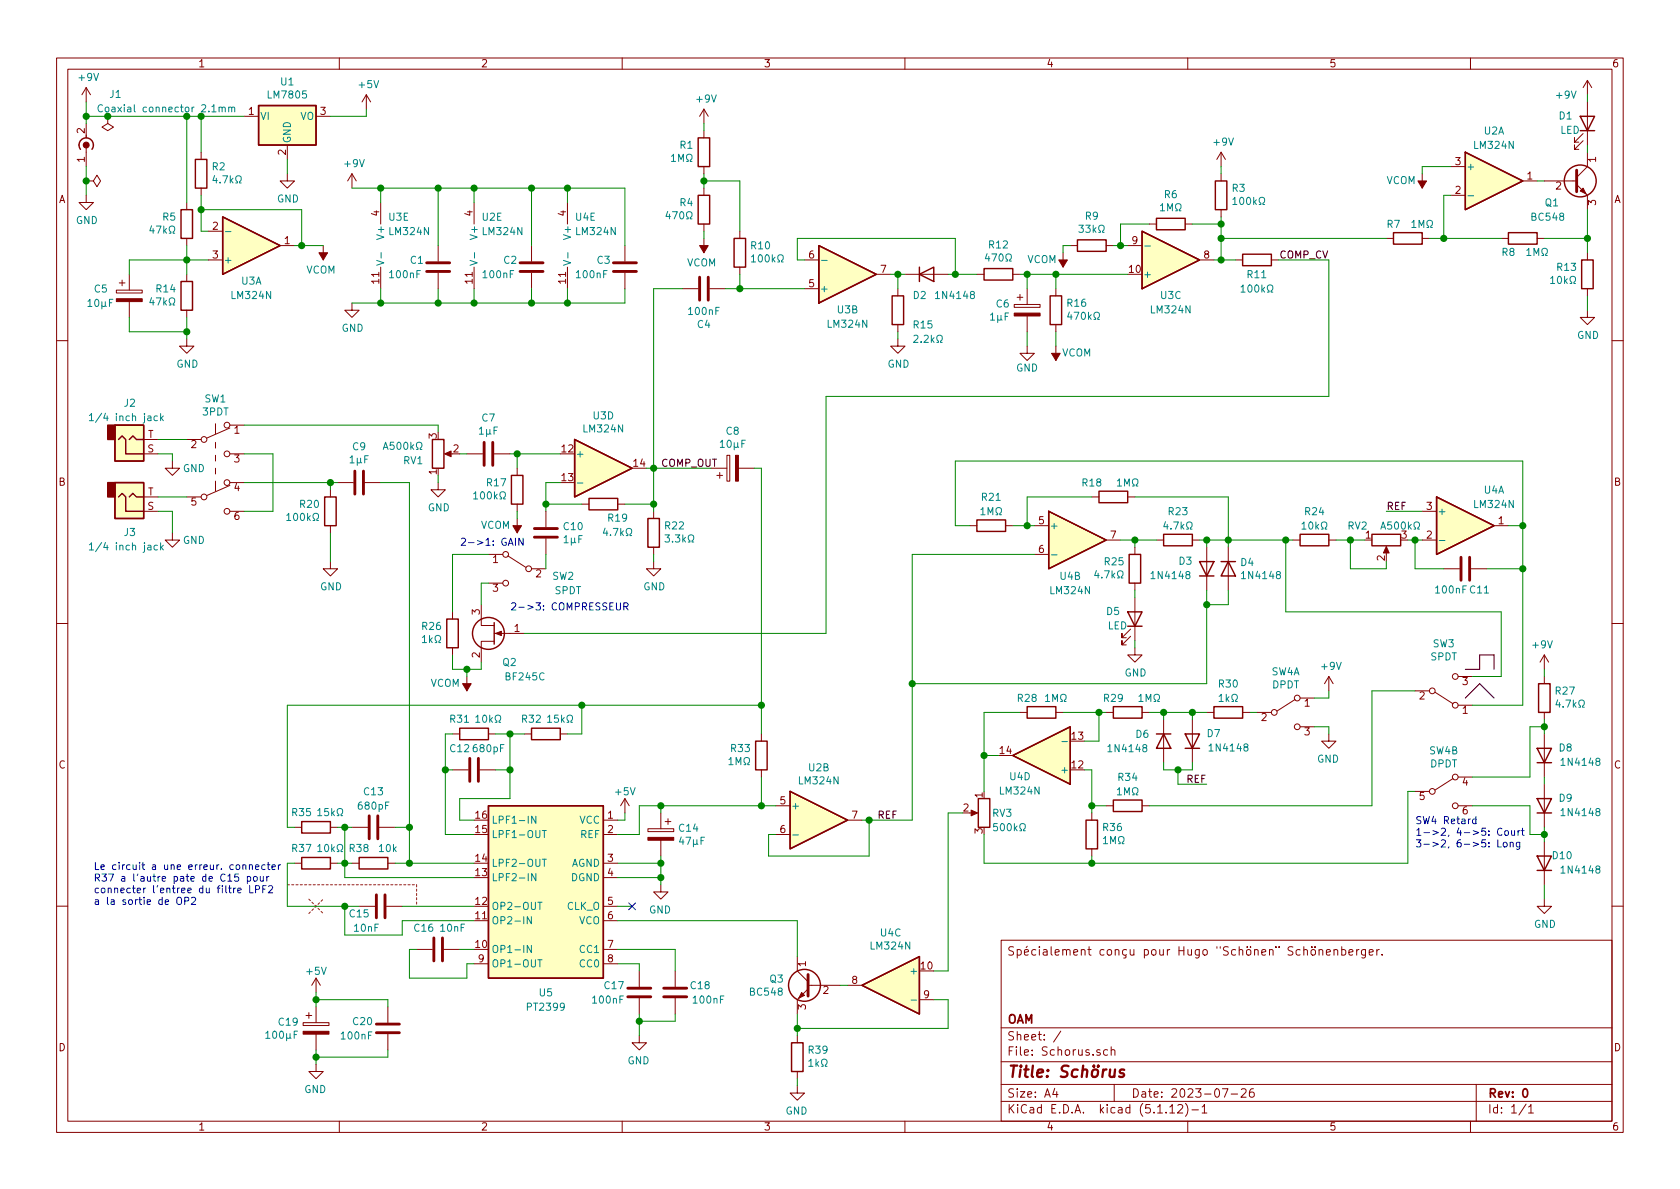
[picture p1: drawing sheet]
<svg xmlns="http://www.w3.org/2000/svg" width="297mm" height="210mm" viewBox="0 0 297 210" stroke-linecap="round" stroke-linejoin="round" font-family="sans-serif">
<g fill="none" stroke="#840000" stroke-width=".18">
<path d="M10 10.3h277v189.9h-277zM12 12.2h273v186.1h-273zM15.2 15.5l-.7 1.3M15.2 15.5v2.5M15.2 15.5l.8 1.3M60 10.3v1.9M64.8 16.8l-.8 1.2M64.8 16.8v2.5M64.8 16.8l.7 1.2M110 10.3v1.9M124.5 19.3v2.5M124.5 19.3l-.8 1.3"/>
<path d="M124.5 19.3l.7 1.3M160 10.3v1.9M210 10.3v1.9M260 10.3v1.9M280.7 14.2l-.8 1.3M280.7 14.2v2.6M280.7 18v7.6M280.7 14.2l.7 1.3M15.2 32h1.3l.6-1 .7 1-.7 1-.6-1M15.2 32h.1M15.2 34.5v1.3h1.3l-1.3 1.3-1.2-1.3h1.2M15.2 21.8v2.6"/>
<path d="M15.2 25.6v3.9M19 20.6v1.2l1.1 .7-1.1 .6-1-.6 1-.7M19 20.6h.1M33 35.8v1.3M35.6 26.9v1.3M35.6 33.3v1.2M43.2 20.6h2.5M50.8 30.7v1.3h1.3l-1.3 1.3-1.3-1.3h1.3M50.8 25.6v2.6M55.9 20.6h2.5M62.2 30.7l-.7 1.3M62.2 30.7v2.6"/>
<path d="M62.2 30.7l.8 1.3M67.3 35.8v3.8M83.8 35.8v3.8M100.3 35.8v3.8M124.5 23.1v1.3M124.5 29.5v1.2M124.5 33.3v1.2M124.5 39.6v1.3M203.2 39.6h1.3M209.5 39.6h1.3M215.9 26.9v2.6M215.9 30.7v1.3"/>
<path d="M215.9 37.1v1.2M215.9 26.9l-.8 1.3M215.9 26.9l.8 1.3M251.5 30.7v2.6M256.5 34.5h2.6M256.5 29.5h2.6M269.2 32h2.6M273 32h5.8M278.8 32.6l1.9 1.9v2.6M279.9 24.9l-1.5 1.5v-.8v.8h.7M279.9 23.6l-1.5 1.5v-.7v.7h.7M280.7 26.9v2.6l-1.9 1.9"/>
<path d="M20.6 51.3h4.5v.5h-4.5zM21.1 50h1M21.6 49.5v1M22.9 48.5v2.8M22.9 53.3v2.8M33 59.9v1.3h1.3l-1.3 1.3-1.3-1.3h1.3M33 42.2v1.2M33 48.5v1.3M33 54.9v1.2M36.8 46h2.6M36.8 40.9h2.6M49.5 43.4h2.6"/>
<path d="M57.1 43.4v2.6M62.2 53.6v1.3h1.3l-1.3 1.2-1.2-1.2h1.2M67.3 47.2v3.8M77.5 43.4v2.8M77.5 48.3v2.7M83.8 47.2v3.8M94 43.4v2.8M94 48.3v2.7M100.3 47.2v3.8M110.5 43.4v2.8M110.5 48.3v2.7M120.6 51h2.8"/>
<path d="M124.5 42.2v2.5M125.5 51h2.8M130.8 40.9v1.3M130.8 47.2v1.3M142.2 51h2.6M142.2 46h2.6M154.9 48.5h2.6M158.7 59.9v1.3h1.3l-1.3 1.3-1.2-1.3h1.2M158.7 51v1.3M158.7 57.4v1.3M160 48.5h7.6M172.7 48.5h1.3"/>
<path d="M179.1 48.5h1.2M179.3 53.8h4.6v.6h-4.6zM179.8 52.6h1M180.3 52.1v1M181.6 51v2.8M181.6 55.9v2.8M186.7 51v1.3M186.7 57.4v1.3M188 44.7v2.5M189.2 43.4h1.3M195.6 43.4h1.2M199.4 43.4h2.5"/>
<path d="M212.1 46h2.5M218.4 46h1.3M224.8 46h1.3M245.1 42.2h1.3M251.5 42.2h1.2M265.4 42.2h1.3M271.8 42.2h1.2M280.7 54.9v1.2h1.2l-1.2 1.3-1.3-1.3h1.3M280.7 44.7v1.3M280.7 51v1.3M10 60.2h2M25.4 77.7h2.5"/>
<path d="M33 77.7h2.6M38.1 74.9v1.8M38.1 78.2v1M40.6 75.7l-4 1.8M40.6 75.2h2.6M181.6 61.2v1.3h1.3l-1.3 1.2-1.3-1.2h1.3M186.7 61.2v2.5M285 60.2h2M25.4 90.4h2.5M25.4 87.9h2.5M25.4 80.3h2.5M30.5 81.5v1.3h1.2l-1.2 1.3-1.3-1.3h1.3"/>
<path d="M30.5 94.2v1.3h1.2l-1.2 1.3-1.3-1.3h1.3M33 87.9h2.6M38.1 80.5v1M38.1 82.8v1M38.1 85.1v1.8M40.6 90.4h2.6M40.6 80.3h2.6M40.6 85.8l-4 1.8M40.6 85.3h2.6M58.4 99.3v1.3h1.3l-1.3 1.2-1.3-1.2h1.3M58.4 86.6v1.3M58.4 93v1.2"/>
<path d="M59.7 85.3h2.8M64.5 85.3h2.8M77.5 85.3v1.3h1.2l-1.2 1.3-1.3-1.3h1.3M79 80.3h1M82.5 80.3h2.8M86.4 98h2.5M87.4 80.3h2.8M89.8 98.3l3.2 2M91.4 82.8v1.3M91.4 89.1v1.3M91.4 91.7v2.5M96.5 90.4v2.8"/>
<path d="M96.5 95.2v2.8M102.9 89.1h1.2M109.2 89.1h1.3M115.6 99.3v1.3h1.2l-1.2 1.2-1.3-1.2h1.3M115.6 90.4v1.3M115.6 96.8v1.2M125.7 82.8h2.8M126.7 84.1h1.1M127.3 83.6v1M128.5 80.5h.5v4.6h-.5zM130.6 82.8h2.7M171.4 93h1.3"/>
<path d="M177.8 93h1.3M182.9 93h2.5M182.9 98h2.5M193 87.9h1.3M195.6 95.5h2.5M199.4 87.9h1.3M200.7 96.8v1.2M204.5 95.5h1.2M210.8 95.5h1.3M213.4 96.8v7.6M217.2 96.8v7.6M228.6 95.5h1.3"/>
<path d="M234.9 95.5h1.3M245.1 97v1M251.5 95.5h2.5M251.5 90.4h2.5M264.2 93h2.5M10 110.3h2M80 108.2v1.3M80 114.5v1.3M82.5 119.6v2.6M85.1 106.9v3.7h2.3M86.4 103.1h2.5M87.4 113.4h-2.3v3.7"/>
<path d="M87.4 112h5.3M94 100.6h2.5M199.9 112.5l-1.5 1.5v-.7v.7h.7M199.9 111.2l-1.5 1.6v-.8v.8h.7M200.7 114.5v1.3h1.2l-1.2 1.3-1.3-1.3h1.3M200.7 103.1v1.3M200.7 105.7v7.6M234.9 119.6l-.7 1.3M234.9 119.6v2.6M234.9 119.6l.8 1.3M255.3 100.6h2.8M257.8 119.6h2.5"/>
<path d="M260.1 100.6h2.8M273 115.8v2.6M273 119.6v1.3M273 115.8l.8 1.3M273 115.8l-.7 1.3M285 110.3h2M80 136.1h2.8M80 129.8h1.3M84.8 136.1h2.8M86.4 129.8h1.2M92.7 129.8h1.3M99.1 129.8h1.2"/>
<path d="M134.6 129.8v1.3M134.6 136.1v1.3M180.3 126h1.3M186.7 126h1.3M195.6 126h1.2M201.9 126h1.3M205.7 127.2v7.7M210.8 127.2v7.7M213.4 126h1.2M219.7 126h1.3M222.2 126h2.6M229 123.7l-3.2 2"/>
<path d="M229.9 123.4h2.5M229.9 128.5h2.5M234.9 129.8v1.3h-1.2l1.2 1.2 1.3-1.2h-1.3M250.2 139.9h2.5M250.2 122.2h2.5M253.7 122.4l3.2 2.1M256.9 137.7l-3.2 2M257.8 137.4h2.5M257.8 124.7h2.5M273 126v1.2M273 129.8v7.6M273 138.7v7.6"/>
<path d="M52.1 152.6h1.2M52.1 146.3h1.2M58.4 152.6h1.3M58.4 146.3h1.3M62.2 152.6h1.3M62.2 146.3h2.8M67.1 146.3h2.7M68.6 152.6h1.2M106.7 152.6h2.5M106.7 145h2.5M106.7 147.6h2.5M106.7 155.2h2.5"/>
<path d="M110.5 141.2v2.6M110.5 141.2l-.8 1.3M110.5 141.2l.8 1.3M114.6 146.6h4.5v.5h-4.5zM116.8 156.5v1.2h-1.2l1.2 1.3 1.3-1.3h-1.3M116.8 143.8v2.8M116.8 148.6v2.8M117.6 145.3h1M118.1 144.8v1M137.2 147.6h2.5M137.2 142.5h2.5M149.9 145h2.5"/>
<path d="M171.4 143.8h1.1M193 143.8v1.2M193 150.1v1.3M195.6 142.5h1.2M201.9 142.5h1.3M257.8 142.5h2.5M273 159v1.3h1.3l-1.3 1.2-1.2-1.2h1.2M273 148.8v7.7M10 160.2h2M54.1 179.6h1M54.6 179.1v1M55.9 173v2.5"/>
<path d="M55.9 178v2.8M55.9 173l-.8 1.2M55.9 173l.7 1.2M63.5 160.3h2.8M68.3 160.3h2.8M68.6 178v2.8M73.7 167.9h2.8M78.5 167.9h2.8M83.8 170.4h2.6M106.7 160.3h2.5M106.7 162.8h2.5M106.7 167.9h2.5"/>
<path d="M106.7 170.4h2.5M113 171.7v2.8M113 176.5v2.8M119.4 171.7v2.8M119.4 176.5v2.8M141 169.2v2.5l1.9 1.9M142.9 174.9l-1.9 1.9v2.5M142.9 174.2h5.7M149.9 174.2h2.5M162.6 176.8h2.5M177 166.3h108v32h-108zM233.2 168h.1a.37 .37 0 0 1 .6 .1v.8"/>
<path d="M234.5 168.4l.7-.1v-.3l-.5-.1-.2 .2 .1 .7h.6M235.9 168a.37 .37 0 0 1 .6 .1v.8M235.9 167.9v1M237.2 168l.4-.1 .3 .3v.6l-.3 .1-.4-.1M237.2 167.4v1.5M238.5 168.4l.7-.1-.1-.3-.4-.1-.2 .2 .1 .7h.5M239.9 167.9v1M240.3 167.9l-.4 .1v.2M241.4 167.9v1.4l-.3 .1-.3-.1M241.4 168l-.4-.1-.3 .3 .1 .6 .2 .1 .4-.1M242.1 168.4l.7-.1-.1-.3-.4-.1-.2 .2v.7h.6M243.4 167.9v1"/>
<path d="M243.9 167.9l-.5 .3M244.4 168.8v.1M285 160.2h2M53.6 180.8h4.6v.6h-4.6zM55.9 188.2v1.3h-1.3l1.3 1.2 1.2-1.2h-1.2M55.9 182.9v2.8M60 198.3v1.9M68.6 182.9v2.8M110 198.3v1.9M113 183.1v1.3h-1.2l1.2 1.3 1.3-1.3h-1.3M141 192v1.3h-1.3l1.3 1.3 1.2-1.3h-1.2M141 183.1v1.3"/>
<path d="M141 189.5v1.2M160 198.3v1.9M177 194.8h108M177 191.8h108M177 187.8h108M177 181.8h108M186.5 192.5l-.4 1h1M186.8 193v1M187.6 182.3l-1.3 2M195.8 185.7l-.4-.1-.3 .3 .1 .6 .2 .1 .4-.1M196.5 185.7a.37 .37 0 0 1 .6 .1v.8M196.5 185.1v1.5"/>
<path d="M197 191.8v3M206.8 195.8l.5-.5v1.5M206.8 196.8h.9M208.3 195.5l.2-.2h.3l.2 .2 .1 .3-.9 1h.9M209.6 195.1a1.71 1.71 0 0 1 0 2.3M210 198.3v1.9M210.7 196.3h1.2M212.5 195.8l.5-.5v1.5M212.5 196.8h.9M216.1 192.5h1l-.6 1.5M217.7 193.5h1.1M219.5 192.7l.2-.2h.3l.3 .2v.3v.2l-.9 .8h.9"/>
<path d="M221.6 192.5a.59 .59 0 0 0-.7 .7l.1 .7 .2 .1 .5-.1 .1-.5-.2-.2-.4-.1-.3 .3M260 198.3v1.9M261 191.8v6.5M269.8 195.2l-1.2 2M270.3 195.8l.4-.5v1.5M270.3 196.8h.8"/>
<circle cx="36.1" cy="77.7" r=".51"/>
<circle cx="40.1" cy="75.2" r=".51"/>
<circle cx="36.1" cy="87.9" r=".51"/>
<circle cx="40.1" cy="90.4" r=".51"/>
<circle cx="40.1" cy="80.3" r=".51"/>
<circle cx="40.1" cy="85.3" r=".51"/>
<circle cx="89.4" cy="98" r=".51"/>
<circle cx="89.4" cy="103.1" r=".51"/>
<circle cx="93.5" cy="100.6" r=".51"/>
<circle cx="257.3" cy="119.6" r=".51"/>
<circle cx="225.3" cy="126" r=".51"/>
<circle cx="229.4" cy="123.4" r=".51"/>
<circle cx="229.4" cy="128.5" r=".51"/>
<circle cx="253.2" cy="122.2" r=".51"/>
<circle cx="253.2" cy="139.9" r=".51"/>
<circle cx="257.3" cy="124.7" r=".51"/>
<circle cx="257.3" cy="137.4" r=".51"/>
<circle cx="257.3" cy="142.5" r=".51"/>
</g>
<path d="M269.4 192.7l.2-.2a.8 .8 0 0 1 .5 .8 .8 .8 0 0 1-.5 .7l-.2-.1-.2-.4z" fill="none" stroke="#840000" stroke-width=".3"/>
<path d="M198.8 189.2h-.7l-.1 .3 .2 .3 .5 .1 .1 .3-.2 .1-.2 .1-.5-.1" fill="none" stroke="#840000" stroke-width=".41"/>
<g fill="none" stroke="#840000" stroke-width=".25">
<path d="M45.7 18.7h10.2v6.9h-10.2zM14.2 26.4a1.27 1.27 0 0 1 .2-1.7 1.27 1.27 0 0 1 1.7 0 1.27 1.27 0 0 1 .2 1.7M32 37.1h2v5.1h-2zM34.5 28.2h2.1v5.1h-2.1zM39.4 38.3l10.1 5.1-10.1 5.1zM123.4 24.4h2.1v5.1h-2.1zM123.4 34.5h2.1v5.1h-2.1zM204.5 38.6h5v2h-5zM214.9 32h2v5.1h-2zM259.1 26.9l10.1 5.1-10.1 5.1zM279.4 20.6h2.5l-1.2 2.5zM279.4 23.1h2.5"/>
<path d="M32 49.8h2v5.1h-2zM129.8 42.2h2v5h-2zM144.8 43.4l10.1 5.1-10.1 5.1zM157.7 52.3h2.1v5.1h-2.1zM162.6 48.5l2.5-1.3v2.6zM162.6 47.2v2.6M174 47.5h5.1v2h-5.1zM185.7 52.3h2v5.1h-2zM190.5 42.4h5.1v2h-5.1zM201.9 40.9l10.2 5.1-10.2 5zM219.7 45h5.1v2h-5.1zM246.4 41.1h5.1v2.1h-5.1z"/>
<path d="M266.7 41.1h5.1v2.1h-5.1zM279.7 46h2v5h-2zM20.3 75.2h5.1v6.3h-5.1zM21 77.7l.6-.6 .6 .6v2.6h3.2M22.9 77.7l.6-.6 .6 .6h1.3M76.5 77.7h2v5.1h-2zM101.6 77.7l10.2 5.1-10.2 5.1zM20.3 85.3h5.1v6.4h-5.1zM21 87.9l.6-.7 .6 .7v2.5h3.2M22.9 87.9l.6-.7 .6 .7h1.3M57.4 87.9h2v5.1h-2zM90.4 84.1h2.1v5h-2.1z"/>
<path d="M104.1 88.1h5.1v2.1h-5.1zM114.6 91.7h2v5.1h-2zM172.7 91.9h5.1v2.1h-5.1zM185.4 90.4l10.2 5.1-10.2 5.1zM194.3 86.9h5.1v2h-5.1zM199.6 98h2.1v5.1h-2.1zM205.7 94.5h5.1v2h-5.1zM212.1 99.3h2.5l-1.2 2.5zM215.9 99.3h2.5M217.2 99.3l1.2 2.5h-2.5zM229.9 94.5h5v2h-5zM242.6 94.5h5v2h-5z"/>
<path d="M254 87.9l10.2 5.1-10.2 5zM79 109.5h2v5h-2zM87.4 110.1v3.8M199.4 108.2h2.5l-1.2 2.5zM199.4 110.7h2.5M212.1 101.8h2.5M81.3 128.8h5.1v2h-5.1zM94 128.8h5.1v2h-5.1zM133.6 131.1h2v5h-2zM139.7 139.9l10.2 5.1-10.2 5.1zM179.1 133.6l10.1-5.1v10.2zM181.6 125h5.1v2h-5.1z"/>
<path d="M196.8 125h5.1v2h-5.1zM204.5 129.8h2.5M205.7 129.8l1.3 2.5h-2.5zM209.5 129.8h2.6l-1.3 2.5zM209.5 132.3h2.6M214.6 125h5.1v2h-5.1zM271.8 132.3h2.5l-1.3 2.6zM271.8 134.9h2.5M272 120.9h2.1v5.1h-2.1zM53.3 151.6h5.1v2.1h-5.1zM53.3 145.3h5.1v2h-5.1zM63.5 151.6h5.1v2.1h-5.1z"/>
<path d="M86.4 142.5h20.3v30.5h-20.3zM173 141.2h2v5.1h-2zM192 145h2.1v5.1h-2.1zM196.8 141.5h5.1v2h-5.1zM271.8 141.2h2.5l-1.3 2.6zM271.8 151.4h2.5l-1.3 2.5zM271.8 143.8h2.5M271.8 153.9h2.5M152.4 174.2l10.2-5v10.1zM140 184.4h2v5.1h-2z"/>
<circle cx="279.4" cy="32" r="2.82"/>
<circle cx="86.4" cy="112" r="2.82"/>
<circle cx="142.2" cy="174.2" r="2.82"/>
</g>
<g fill="none" stroke="#008484" stroke-width=".18">
<path d="M18.1 18.6a.6 .6 0 0 0-.8 .5 .6 .6 0 0 0 .6 .7l.2-.1M39.3 19.1l.2-.2 .3 .1v.8M40.4 19.1l.2-.2 .3 .1 .1 .8M40.4 18.9v.9M41 19.1l.1-.2 .4 .1v.8M26.8 39.9l-.3 .9h.8M37.9 31l-.3 .9h.8M41.7 32.4h.3v-.3a.55 .55 0 0 1-.3-.8 .55 .55 0 0 1 .9 0v.1a.53 .53 0 0 1-.3 .7v.3h.3M118.1 37.4l-.3 .9h.7M118.7 27.6l.4-.3v1.2M118.7 28.5h.8M120 28.5v-1.2l.4 .9 .4-.9v1.2"/>
<path d="M121.4 28.5h.3v-.2a.54 .54 0 0 1-.3-.7 .54 .54 0 0 1 .8-.2 .59 .59 0 0 1-.2 .9v.2h.4M121.4 38.7h.3v-.2a.54 .54 0 0 1-.3-.8 .54 .54 0 0 1 .8-.2 .59 .59 0 0 1-.2 1v.2h.4M190.8 39.8h.7l-.4 .5 .4 .1v.6l-.2 .1-.5-.1M205.2 36.4l.3-.4v1.3M205.2 37.3h.7M206.5 37.3v-1.3l.4 .9 .4-.9v1.3M207.8 37.3h.4v-.2a.54 .54 0 0 1-.3-.8 .54 .54 0 0 1 .7-.2 .59 .59 0 0 1-.1 1v.2h.3M218 35.2l.3-.3v1.3M218 36.2h.7M222.6 36.2h.3v-.3a.55 .55 0 0 1-.2-.8 .55 .55 0 0 1 .8 0l.1 .1a.53 .53 0 0 1-.3 .7v.3h.3M249.6 39.3l.4-.3v1.2M259.6 34.6h1"/>
<path d="M26.8 52.6l-.3 .9h.8M29.9 53.9h.3v-.2a.55 .55 0 0 1-.2-.8 .55 .55 0 0 1 .8 0l.1 .1a.55 .55 0 0 1-.3 .7v.2h.3M29.9 41.2h.3v-.2a.55 .55 0 0 1-.2-.8 .55 .55 0 0 1 .8 0l.1 .1a.55 .55 0 0 1-.3 .7v.2h.3M39.9 41h.9M66.6 46l1.3 .5-1.3 .4M67.4 44.7v.9M83.1 46l1.3 .5-1.3 .4M83.9 44.7v.9M99.6 46l1.3 .5-1.3 .4M100.4 44.7v.9M132.9 45.4l.3-.3v1.2M132.9 46.3h.7"/>
<path d="M137.5 46.3h.3v-.2a.55 .55 0 0 1-.2-.8 .55 .55 0 0 1 .8-.1l.1 .2a.53 .53 0 0 1-.3 .7v.2h.3M145.3 46h1M161.6 59.4l.5-.1 .2 .3v.2l-.8 .7h.8M174.5 44.9l-.3 .8h.8M177.9 46.2h.3v-.3a.54 .54 0 0 1-.3-.7 .54 .54 0 0 1 .7-.2 .59 .59 0 0 1-.1 .9v.3h.3M189.1 55.2l-.3 .9h.8M193.4 56.5h.3v-.2a.55 .55 0 0 1-.2-.9 .55 .55 0 0 1 .8 0l.1 .2a.53 .53 0 0 1-.3 .7v.2h.3M194.3 41.1h.3v-.2a.55 .55 0 0 1-.3-.9 .55 .55 0 0 1 .9 0v.2a.55 .55 0 0 1-.3 .7v.2h.3M202.4 43.5h1M219.4 50.7l.4-.3v1.3M219.4 51.7h.7M224.1 51.7h.3v-.3a.55 .55 0 0 1-.3-.8 .55 .55 0 0 1 .9 0v.1a.53 .53 0 0 1-.3 .7v.3h.3"/>
<path d="M249.6 40.2h.8M250.9 40.2v-1.2l.4 .9 .4-.9v1.2M252.3 40.2h.3v-.2a.54 .54 0 0 1-.3-.7 .54 .54 0 0 1 .8-.3 .59 .59 0 0 1-.1 1v.2h.3M270 44.3l.3-.4v1.3M270 45.2h.7M271.2 45.2v-1.3l.5 .9 .4-.9v1.3M272.6 45.2h.3v-.2a.54 .54 0 0 1-.3-.8 .54 .54 0 0 1 .8-.2 .59 .59 0 0 1-.1 1v.2h.3M274.2 49.2l.3-.3v1.2M274.2 50.1h.7M277.6 50.1h.3v-.2a.55 .55 0 0 1-.3-.8 .55 .55 0 0 1 .9-.1l.1 .2a.55 .55 0 0 1-.3 .7v.2h.3M15.8 73.5l.4-.4v1.3M15.8 74.4h.7"/>
<path d="M27.8 73.6h-.3l-.3 .2 .2 .5h.4M28.4 73.1v1.3M28.5 73.9l.4 .5M28.9 73.6l-.5 .4M67.8 79.5l.4-1.3 .4 1.3M67.9 79.1h.6M73.6 79.5h.3v-.3a.55 .55 0 0 1-.2-.7 .55 .55 0 0 1 .7-.2 .59 .59 0 0 1-.1 .9v.3h.3M165.6 60.5h.3v-.2a.55 .55 0 0 1-.2-.8 .55 .55 0 0 1 .8 0l.1 .1a.53 .53 0 0 1-.3 .7v.2h.3M15.8 96.3l.4-.3v1.3M15.8 97.3h.7M27.8 96.5l-.3-.1-.3 .2 .2 .6h.4M28.4 96v1.3"/>
<path d="M28.5 96.8l.4 .5M28.9 96.4l-.5 .5M50.7 91.1l.4-.3v1.2M50.7 92h.7M55.3 92h.4v-.2a.55 .55 0 0 1-.3-.8 .55 .55 0 0 1 .9 0v.1a.53 .53 0 0 1-.3 .7v.2h.3M83.7 87.3l.4-.3v1.2M83.7 88.2h.8M88.4 88.2h.3v-.2a.55 .55 0 0 1-.3-.8 .55 .55 0 0 1 .9-.1l.1 .2a.53 .53 0 0 1-.3 .7v.2h.3M102.1 85.4h1M107 93.4l-.3 .9h.8M110.7 94.7h.3v-.2a.55 .55 0 0 1-.2-.8 .55 .55 0 0 1 .8-.1l.1 .2a.53 .53 0 0 1-.3 .7v.2h.3M117.6 94.6h.8l-.4 .5 .3 .1v.6l-.5 .1-.2-.2"/>
<path d="M121.7 95.9h.3v-.3a.55 .55 0 0 1-.3-.8 .55 .55 0 0 1 .9 0l.1 .1a.53 .53 0 0 1-.3 .7v.3h.3M173.4 90.1l.4-.3v1.2M173.4 91h.8M174.7 91v-1.2l.4 .9 .4-.9v1.2M176.1 91h.3v-.2a.54 .54 0 0 1-.3-.7 .54 .54 0 0 1 .8-.3 .59 .59 0 0 1-.1 1v.2h.3M185.9 98.1h1M197.6 85l.3-.3v1.2M197.6 85.9h.7M198.8 85.9v-1.2l.5 .9 .4-.9v1.2M200.2 85.9h.3v-.2a.54 .54 0 0 1-.2-.7 .54 .54 0 0 1 .7-.2 .59 .59 0 0 1-.1 .9v.2h.3M206.1 92.2l-.3 .9h.8M209.8 93.6h.3v-.3a.55 .55 0 0 1-.2-.8 .55 .55 0 0 1 .8 0l.1 .2a.53 .53 0 0 1-.3 .6v.3h.3"/>
<path d="M230.2 92.7l.4-.4v1.3M230.2 93.6h.7M233.6 93.6h.3v-.3a.55 .55 0 0 1-.2-.8 .55 .55 0 0 1 .8 0l.1 .2a.55 .55 0 0 1-.3 .6v.3h.3M244.1 93.6l.5-1.3 .4 1.3M244.2 93.2h.7M250 93.6h.3v-.3a.55 .55 0 0 1-.3-.7 .55 .55 0 0 1 .8-.2 .59 .59 0 0 1-.1 .9v.3h.3M254.5 95.6h1M74.7 112.7l.4-.3v1.2M74.7 113.6h.7M76.9 113.6h.3v-.2a.54 .54 0 0 1-.2-.7 .54 .54 0 0 1 .7-.3 .57 .57 0 0 1-.1 1v.2h.3M193.9 100.9l-.4 .9h.8M197.6 102.2h.3v-.2a.55 .55 0 0 1-.3-.9 .55 .55 0 0 1 .9 0l.1 .2a.53 .53 0 0 1-.4 .7v.2h.4"/>
<path d="M84.1 126.8l.4-.3v1.2M84.1 127.7h.7M87.6 127.7h.3v-.2a.55 .55 0 0 1-.3-.8 .55 .55 0 0 1 .9-.1v.2a.55 .55 0 0 1-.3 .7v.2h.3M96.8 126.8l.4-.3v1.2M96.8 127.7h.7M100.3 127.7h.3v-.2a.55 .55 0 0 1-.3-.8 .55 .55 0 0 1 .9-.1v.2a.55 .55 0 0 1-.3 .7v.2h.3M128.9 134.3l.3-.3v1.2M128.9 135.2h.7M130.1 135.2v-1.2l.5 .9 .4-.9v1.2M131.5 135.2h.4v-.2a.54 .54 0 0 1-.3-.7 .54 .54 0 0 1 .7-.3 .59 .59 0 0 1-.1 1v.2h.3M184.9 123.1l.3-.3v1.2M184.9 124h.7"/>
<path d="M186.1 124v-1.2l.5 .9 .4-.9v1.2M187.5 124h.3v-.2a.54 .54 0 0 1-.2-.7 .54 .54 0 0 1 .7-.2 .59 .59 0 0 1-.1 .9v.2h.3M187.8 131.1h.9M197.6 139.6l.3-.3v1.3M201.4 123.1l.3-.3v1.2M201.4 124h.7M202.6 124v-1.2l.5 .9 .4-.9v1.2M204 124h.3v-.2a.54 .54 0 0 1-.2-.7 .54 .54 0 0 1 .7-.2 .59 .59 0 0 1-.1 .9v.2h.3M215.5 123.1l.4-.3v1.2M215.5 124h.8M217.8 124h.3v-.2a.54 .54 0 0 1-.3-.7 .54 .54 0 0 1 .8-.2 .57 .57 0 0 1-.1 .9v.2h.3M275.4 123.7l-.3 .9h.8"/>
<path d="M279.1 125.1h.4v-.3a.55 .55 0 0 1-.3-.8 .55 .55 0 0 1 .9 0v.1a.53 .53 0 0 1-.3 .7v.3h.3M56.2 149.7l.3-.4v1.3M56.2 143.3l.3-.3v1.2M56.2 150.6h.7M56.2 144.2h.7M59.6 150.6h.3v-.2a.55 .55 0 0 1-.2-.9 .55 .55 0 0 1 .8 0l.1 .2a.55 .55 0 0 1-.3 .7v.2h.3M59.6 144.2h.3v-.2a.55 .55 0 0 1-.2-.8 .55 .55 0 0 1 .8-.1l.1 .2a.55 .55 0 0 1-.3 .7v.2h.3M94.7 154.5v1.2l-.7-1.2v1.2M94.7 144.3v1.3l-.7-1.3v1.3M95.1 159.6h.7M95.5 159.6v1.2M95.9 151.9h.7"/>
<path d="M95.9 146.9h.7M96.2 146.9v1.2M96.2 151.9v1.3M140.2 147.6h1M176.3 145.6h-.6v.6l.1-.1 .5 .1v.6l-.2 .1-.4-.1M180.3 146.9h.3v-.2a.55 .55 0 0 1-.2-.8 .55 .55 0 0 1 .8-.1l.1 .2a.53 .53 0 0 1-.3 .7v.2h.3M195.1 148.3l.4-.4v1.3M195.1 149.2h.7M196.4 149.2v-1.3l.4 .9 .4-.9v1.3M197.6 140.6h.7M197.8 149.2h.3v-.2a.54 .54 0 0 1-.3-.8 .54 .54 0 0 1 .8-.2 .59 .59 0 0 1-.2 1v.2h.3M198.8 140.6v-1.3l.5 .9 .4-.9v1.3"/>
<path d="M200.2 140.6h.3v-.3a.54 .54 0 0 1-.2-.7 .54 .54 0 0 1 .7-.2 .59 .59 0 0 1-.1 .9v.3h.3M94 167.2v1.2l-.8-1.2v1.2M94 162.1v1.3l-.8-1.3v1.3M95.1 169.7h.7M95.5 169.7v1.3M161.1 176.9h1M143 187.6l.4-.3v1.3M143 188.6h.7M145.3 188.6h.2v-.3a.54 .54 0 0 1-.2-.7 .54 .54 0 0 1 .7-.2 .57 .57 0 0 1-.1 .9v.3h.3"/>
</g>
<g fill="none" stroke="#840000" stroke-width=".51">
<path d="M278.8 30.1v3.8M75.4 48h4.1M75.4 46.5h4.1M91.9 48h4.1M91.9 46.5h4.1M108.5 48h4M108.5 46.5h4M123.7 49v4.1M125.2 49v4.1M85.6 78.2v4.1M87.1 78.2v4.1M62.7 83.3v4.1"/>
<path d="M64.3 83.3v4.1M94.5 95h4.1M94.5 93.5h4.1M258.3 98.5v4.1M259.8 98.5v4.1M83.1 134.1v4.1M84.6 134.1v4.1M65.3 144.3v4M66.5 158.2v4.1M66.8 144.3v4M68.1 158.2v4.1M76.7 165.9v4"/>
<path d="M78.2 165.9v4M111 176.3h4.1M111 174.7h4.1M117.3 176.3h4.1M117.3 174.7h4.1M142.9 172.3v3.8M66.5 182.6h4.1M66.5 181.1h4.1"/>
</g>
<g fill="#840000" stroke="#840000" stroke-width=".18">
<path d="M53.6 182.4h4.6v.5h-4.6z"/>
<path d="M81.8 120.9h1.5l-.8 1.3z"/>
<path d="M279.4 33.8l.5-.5 .5 1z"/>
<path d="M250.7 32h1.5l-.7 1.3z"/>
<path d="M114.6 148.1h4.5v.5h-4.5z"/>
<path d="M171.7 143.3l1.1 .5-1.1 .5z"/>
<path d="M185.9 62.5h1.6l-.8 1.2z"/>
<path d="M179.3 55.4h4.6v.5h-4.6z"/>
<path d="M123.7 43.4h1.5l-.7 1.3z"/>
<path d="M187.2 46h1.5l-.7 1.2z"/>
<path d="M141.7 175.5l.5 .5-1 .5z"/>
<path d="M245.1 96.6l.5 1.2h-1z"/>
<path d="M78.6 80.3l1.2-.5v1z"/>
<path d="M87.6 112l1-.4v.8z"/>
<path d="M130 80.5h.6v4.6h-.6z"/>
<path d="M90.7 93h1.5l-.8 1.2z"/>
<path d="M56.4 44.7h1.5l-.8 1.3z"/>
<path d="M20.6 52.8h4.5v.5h-4.5z"/>
</g>
<g fill="#ffffc2" stroke="#ffffc2" stroke-width=".18">
<path d="M86.4 142.5h20.3v30.5h-20.3z"/>
<path d="M259.1 26.9l10.1 5.1-10.1 5.1z"/>
<path d="M254 87.9l10.2 5.1-10.2 5z"/>
<path d="M185.4 90.4l10.2 5.1-10.2 5.1z"/>
<path d="M179.1 133.6l10.1-5.1v10.2z"/>
<path d="M152.4 174.2l10.2-5v10.1z"/>
<path d="M39.4 38.3l10.1 5.1-10.1 5.1z"/>
<path d="M20.3 75.2h5.1v6.3h-5.1z"/>
<path d="M20.3 85.3h5.1v6.4h-5.1z"/>
<path d="M139.7 139.9l10.2 5.1-10.2 5.1z"/>
<path d="M144.8 43.4l10.1 5.1-10.1 5.1z"/>
<path d="M101.6 77.7l10.2 5.1-10.2 5.1z"/>
<path d="M201.9 40.9l10.2 5.1-10.2 5z"/>
<path d="M45.7 18.7h10.2v6.9h-10.2z"/>
</g>
<g fill="#840000" stroke="#840000" stroke-width=".25">
<path d="M19 75.2h1.3v2.5h-1.3z"/>
<path d="M19 85.3h1.3v2.6h-1.3z"/>
</g>
<circle cx="15.2" cy="25.6" r=".51" fill="#840000" stroke="#840000" stroke-width=".2"/>
<path d="M259.1 118.4h2.5v-2.6h2.6v2.6M259.1 123.4l2.5-2.5 2.6 2.5" fill="none" stroke="#000" stroke-width=".18"/>
<path d="M50.8 156.5h22.9M54.6 159l2.5 2.5M73.7 156.5v3.8M54.6 161.5l2.5-2.5" fill="none" stroke="#f00" stroke-width=".18" stroke-dasharray=".4 .4"/>
<g fill="none" stroke="#008400" stroke-width=".18">
<path d="M15.2 18v3.8M64.8 19.3v1.3h-6.4M280.7 16.8v1.2M15.2 20.6h28M15.2 29.5v5M33 20.6v15.2M35.6 20.6v6.3M35.6 34.5v6.4h1.2M35.6 37.1h17.7v6.3M50.8 28.2v2.5M62.2 33.3h48.3v10.1M67.3 33.3v2.5"/>
<path d="M77.5 33.3v10.1M83.8 33.3v2.5M94 33.3v10.1M100.3 33.3v2.5M124.5 21.8v1.3M124.5 30.7v2.6M124.5 32h6.3v8.9M203.2 39.6h-5.1v3.8M210.8 39.6h5.1M215.9 29.5v1.2M215.9 38.3v7.7M256.5 34.5h-1.2v7.7"/>
<path d="M256.5 29.5h-5v1.2M271.8 32h1.2M280.7 25.6v1.3M280.7 37.1v7.6M22.9 56.1v2.6h10.1M33 43.4v5.1M33 56.1v3.8M36.8 46h-13.9v2.5M52.1 43.4h5M67.3 51v2.6M77.5 51v2.6M83.8 51v2.6"/>
<path d="M94 51v2.6M100.3 51v2.6M110.5 51v2.6h-48.3M120.6 51h-5v39.4M124.5 40.9v1.3M128.3 51h13.9M130.8 48.5v2.5M142.2 46h-1.2v-3.8h27.9v6.3M157.5 48.5h2.5M158.7 48.5v2.5M158.7 58.7v1.2M167.6 48.5h5.1"/>
<path d="M180.3 48.5h19.1M181.6 48.5v2.5M181.6 58.7v2.5M186.7 48.5v2.5M186.7 58.7v2.5M189.2 43.4h-1.2v1.3M196.8 43.4h2.6M214.6 46h3.8M215.9 42.2h29.2M226.1 46h8.8v24.1h-88.9v41.9h-53.3M252.7 42.2h12.7M273 42.2h7.7"/>
<path d="M280.7 52.3v2.6M27.9 77.7h5.1M43.2 75.2h34.3v1.2M27.9 87.9h5.1M27.9 80.3h2.6v1.2M27.9 90.4h2.6v3.8M43.2 80.3h5.1v10.1h-5.1M43.2 85.3h16.5M58.4 85.3v1.3M58.4 94.2v5.1M67.3 85.3h5.1v67.3M77.5 84.1v1.2"/>
<path d="M81.3 80.3h1.2M86.4 98h-6.4v10.2M90.2 80.3h8.9M91.4 80.3v2.5M91.4 90.4v1.3M96.5 98v2.6M96.5 89.1h6.4M99.1 85.3h-2.6v5.1M110.5 89.1h5.1M114.3 82.8h11.4M115.6 98v1.3M133.3 82.8h1.3v47"/>
<path d="M171.4 93h-2.5v-11.5h100.3v43.2h-8.9M179.1 93h3.8M182.9 98h-21.6v47h-8.9M193 87.9h-11.4v5.1M198.1 95.5h6.4M200.7 95.5v1.3M200.7 87.9h16.5v8.9M212.1 95.5h16.5M213.4 95.5v1.3M227.3 95.5v12.7h38.1v11.4h-5.1M236.2 95.5h5.1M238.8 95.5v5.1h6.3v-1.3"/>
<path d="M245.1 90.4h6.4M248.9 95.5h2.6M250.2 95.5v5.1h5.1M266.7 93h2.5M80 115.8v2.6h5.1v-1.3M82.5 118.4v1.2M86.4 103.1h-1.3v3.8M200.7 104.4v1.3M200.7 113.3v1.2M213.4 104.4v16.5h-52.1M217.2 104.4v2.5h-3.8M262.9 100.6h6.3"/>
<path d="M273 118.4v1.2M78.7 136.1h1.3M80 129.8h-1.3v17.8h5.1M87.6 129.8h5.1M87.6 136.1h2.6M90.2 129.8v11.4h-8.9v3.8h2.5M102.9 124.7v5.1h-2.6M134.6 137.4v5.1M134.6 124.7h-83.8v21.6h1.3M174 133.6h2.5M180.3 126h-6.3v13.9M188 126h7.6"/>
<path d="M191.8 136.1h1.2v7.7M194.3 126v5.1h-2.5M203.2 126h10.2M205.7 126v1.2M205.7 134.9v1.2h5.1v-1.2M208.3 136.1v2.6h5.1M210.8 126v1.2M221 126h1.2M232.4 128.5h2.5v1.3M234.9 122.2v1.2h-2.5M250.2 122.2h-7.6v20.3h-39.4M250.2 139.9h-1.3v12.7h-74.9v-5"/>
<path d="M273 127.2v2.6M273 137.4v1.3M273 128.5h-2.5v8.9h-10.2M52.1 152.6h-1.3v7.7h12.7M59.7 146.3h2.5M59.7 152.6h2.5M61 146.3v8.9h22.8M69.8 146.3h2.6M69.8 152.6h14M109.2 155.2h7.6M109.2 152.6h7.6M110.5 143.8v1.2h-1.3"/>
<path d="M116.8 142.5v1.3M116.8 151.4v5.1M137.2 142.5h-24.2v5.1h-3.8M153.7 145v6.4h-17.8v-3.8h1.3M170.2 143.8h-2.6v27.9h-2.5M193 142.5h2.6M193 151.4v1.2M260.3 142.5h10.2v5.1h2.5M273 146.3v2.5M273 156.5v2.5M55.9 175.5v2.5M55.9 176.8h12.7v1.2"/>
<path d="M61 160.3v5h10.1v-2.5h12.7M71.1 160.3h12.7M73.7 167.9h-1.3v5.1h10.1v-2.6h1.3M81.3 167.9h2.5M109.2 162.8h31.8v6.4M109.2 160.3h2.6M109.2 170.4h3.8v1.3M109.2 167.9h10.2v3.8M113 179.3v3.8M119.4 179.3v1.3h-6.4M141 179.3v3.8M148.6 174.2h1.3"/>
<path d="M165.1 176.8h2.5v5.1h-26.6M55.9 185.7v2.5M68.6 185.7v1.2h-12.7M141 190.7v1.3"/>
</g>
<g fill="none" stroke="#0000c2" stroke-width=".18">
<path d="M89.9 96.4l.4-1.2 .4 1.2M91.1 95.2v1.2M92.5 95.2v1.2l-.8-1.2v1.2M109 106.6v1l.2 .3h.3l.2-.3v-1M110.3 107.3l.6-.1 .1-.2v-.3l-.2-.1h-.5v1.3M110.6 107.3l.4 .6M31.3 158.8a.45 .45 0 0 1 .8 0 .92 .92 0 0 1-.3 1.1h-.4a1.07 1.07 0 0 1-.1-1.1zM32.7 159.3h.6v-.5l-.2-.1h-.4v1.2M33.9 158.8l.5-.1 .2 .3-.1 .2-.7 .7h.8M42 157.4l.6-.1v-.2l-.4-.1-.2 .2 .1 .6h.5M42.2 154.6h-.6l-.1 .6 .2-.2 .5 .2v.5l-.2 .1-.5-.1M43 153.1l.1-.2 .3 .1 .1 .8"/>
<path d="M43.7 155h.4l.2 .2-.1 .6h-.5M43.7 155v1.3M44.1 153.1l.2-.2 .3 .1v.8M44.1 152.9v.9M44.1 156.6v1.3h.7M44.9 155h.3l.3 .2-.1 .6h-.3l-.3-.2zM45.2 153.3l.6-.1-.1-.2-.3-.1-.2 .2v.6h.5M45.2 157.3l.6-.1v-.5l-.1-.1h-.5v1.3M46 155l.1 .8h.3l.2-.1M46.5 157.2h.4M46.6 155v.8M46.9 153l-.4-.1-.2 .3 .1 .5h.5"/>
<path d="M47 156.6h-.5v1.3M47.2 155v.8M47.2 152.9h.5M47.4 152.5v1.1l.3 .2M47.5 156.7l.5-.1 .2 .4-.8 .9h.8M47.5 155l-.3 .2M48.1 153.3l.6-.1-.1-.2-.3-.1-.2 .2v.6h.5M49.2 152.9v.9M49.6 152.9l-.4 .3M261 144.9l-.4-.1-.3 .3 .2 .5h.5M261 144.4v1.3M264.8 148.5v1.3h.6"/>
<path d="M265.6 146.6a.6 .6 0 0 0-.9 .4 .6 .6 0 0 0 .6 .7l.3-.1M265.9 149l.3-.1 .3 .3-.2 .5-.3 .1-.2-.3zM266.1 147l.2-.1 .3 .1 .1 .5-.1 .2h-.3l-.2-.1zM267 149.1l.2-.2 .3 .1v.8M267 148.9v.9M267.3 146.9v.8h.3l.2-.1M267.8 146.9v.8M268.4 146.9v.8M268.7 148.9v1.1l-.2 .2-.4-.1M268.7 149l-.4-.1-.2 .3 .1 .5h.5M268.8 146.9l-.4 .2M269 146.9h.5"/>
<path d="M269.2 146.5v1l.3 .2"/>
</g>
<g fill="#008400" stroke="#008400" stroke-width=".25">
<circle cx="35.6" cy="20.6" r=".51"/>
<circle cx="194.3" cy="126" r=".51"/>
<circle cx="91.4" cy="80.3" r=".51"/>
<circle cx="269.2" cy="100.6" r=".51"/>
<circle cx="124.5" cy="32" r=".51"/>
<circle cx="35.6" cy="37.1" r=".51"/>
<circle cx="153.7" cy="145" r=".51"/>
<circle cx="96.5" cy="89.1" r=".51"/>
<circle cx="58.4" cy="85.3" r=".51"/>
<circle cx="134.6" cy="124.7" r=".51"/>
<circle cx="208.3" cy="136.1" r=".51"/>
<circle cx="53.3" cy="43.4" r=".51"/>
<circle cx="102.9" cy="124.7" r=".51"/>
<circle cx="72.4" cy="152.6" r=".51"/>
<circle cx="134.6" cy="142.5" r=".51"/>
<circle cx="250.2" cy="95.5" r=".51"/>
<circle cx="269.2" cy="93" r=".51"/>
<circle cx="181.6" cy="93" r=".51"/>
<circle cx="90.2" cy="129.8" r=".51"/>
<circle cx="193" cy="152.6" r=".51"/>
<circle cx="205.7" cy="126" r=".51"/>
<circle cx="200.7" cy="95.5" r=".51"/>
<circle cx="273" cy="147.6" r=".51"/>
<circle cx="82.6" cy="118.4" r=".51"/>
<circle cx="15.2" cy="20.6" r=".51"/>
<circle cx="273" cy="128.5" r=".51"/>
<circle cx="227.3" cy="95.5" r=".51"/>
<circle cx="115.6" cy="82.8" r=".51"/>
<circle cx="90.2" cy="136.1" r=".51"/>
<circle cx="174" cy="133.6" r=".51"/>
<circle cx="33" cy="20.6" r=".51"/>
<circle cx="115.6" cy="89.1" r=".51"/>
<circle cx="210.8" cy="126" r=".51"/>
<circle cx="193" cy="142.5" r=".51"/>
<circle cx="213.4" cy="106.9" r=".51"/>
<circle cx="83.8" cy="33.3" r=".51"/>
<circle cx="238.8" cy="95.5" r=".51"/>
<circle cx="61" cy="160.3" r=".51"/>
<circle cx="161.3" cy="120.9" r=".51"/>
<circle cx="77.5" cy="53.6" r=".51"/>
<circle cx="77.5" cy="33.3" r=".51"/>
<circle cx="116.8" cy="155.2" r=".51"/>
<circle cx="94" cy="53.6" r=".51"/>
<circle cx="94" cy="33.3" r=".51"/>
<circle cx="280.7" cy="42.2" r=".51"/>
<circle cx="113" cy="180.6" r=".51"/>
<circle cx="61" cy="146.3" r=".51"/>
<circle cx="83.8" cy="53.6" r=".51"/>
<circle cx="100.3" cy="33.3" r=".51"/>
<circle cx="100.3" cy="53.6" r=".51"/>
<circle cx="78.7" cy="136.1" r=".51"/>
<circle cx="55.9" cy="186.9" r=".51"/>
<circle cx="55.9" cy="176.8" r=".51"/>
<circle cx="61" cy="152.6" r=".51"/>
<circle cx="67.3" cy="53.6" r=".51"/>
<circle cx="72.4" cy="146.3" r=".51"/>
<circle cx="186.7" cy="48.5" r=".51"/>
<circle cx="67.3" cy="33.3" r=".51"/>
<circle cx="158.8" cy="48.5" r=".51"/>
<circle cx="19" cy="20.6" r=".51"/>
<circle cx="130.8" cy="51" r=".51"/>
<circle cx="168.9" cy="48.5" r=".51"/>
<circle cx="15.2" cy="32" r=".51"/>
<circle cx="217.2" cy="95.5" r=".51"/>
<circle cx="213.4" cy="95.5" r=".51"/>
<circle cx="181.6" cy="48.5" r=".51"/>
<circle cx="255.3" cy="42.2" r=".51"/>
<circle cx="33" cy="46" r=".51"/>
<circle cx="141" cy="181.9" r=".51"/>
<circle cx="198.1" cy="43.4" r=".51"/>
<circle cx="116.8" cy="142.5" r=".51"/>
<circle cx="215.9" cy="39.6" r=".51"/>
<circle cx="215.9" cy="46" r=".51"/>
<circle cx="215.9" cy="42.2" r=".51"/>
<circle cx="116.8" cy="152.6" r=".51"/>
<circle cx="33" cy="58.7" r=".51"/>
</g>
<path d="M111.2 159.7l1.2 1.2M112.4 159.7l-1.2 1.2" fill="none" stroke="#000084" stroke-width=".18"/>
<text font-size="2.8" fill="#840000" x="178" y="190.5">Title: Schörus</text>
<g font-size="2.1" fill="#840000">
<text x="178" y="169">Spécialement conçu pour Hugo &quot;Schönen¨ Schönenberger.</text>
<text x="178" y="184">Sheet: /</text>
<text x="178" y="181">OAM</text>
<text x="178" y="186.7">File: Schorus.sch</text>
<text x="178" y="196.9">KiCad E.D.A. kicad (5.1.12)-1</text>
<text x="178" y="194.1">Size: A4</text>
<text x="200" y="194.1">Date: 2023-07-26</text>
<text x="263" y="194.1">Rev: 0</text>
<text x="263" y="196.9">Id: 1/1</text>
</g>
<g font-size="1.8" fill="#840000">
<text x="35" y="11.9">1</text>
<text x="85" y="11.9">2</text>
<text x="135" y="11.9">3</text>
<text x="185" y="11.9">4</text>
<text x="235" y="11.9">5</text>
<text x="285" y="11.9">6</text>
<text x="15" y="23.6" transform="rotate(-90 15 23.6)">2</text>
<text x="44" y="20.3">1</text>
<text x="56.7" y="20.3">3</text>
<text x="15" y="28.7" transform="rotate(-90 15 28.7)">1</text>
<text x="50.5" y="27.4" transform="rotate(-90 50.5 27.4)">2</text>
<text x="257.3" y="29.2">3</text>
<text x="282.2" y="28.7" transform="rotate(-90 282.2 28.7)">1</text>
<text x="10.4" y="35.9">A</text>
<text x="257.3" y="34.3">2</text>
<text x="270" y="31.7">1</text>
<text x="275.1" y="33.5">2</text>
<text x="285.4" y="35.9">A</text>
<text x="37.6" y="40.6">2</text>
<text x="67.1" y="38.2" transform="rotate(-90 67.1 38.2)">4</text>
<text x="83.6" y="38.2" transform="rotate(-90 83.6 38.2)">4</text>
<text x="100.1" y="38.2" transform="rotate(-90 100.1 38.2)">4</text>
<text x="282.2" y="36.3" transform="rotate(-90 282.2 36.3)">3</text>
<text x="37.6" y="45.7">3</text>
<text x="50.3" y="43.2">1</text>
<text x="143" y="45.7">6</text>
<text x="200.2" y="43.2">9</text>
<text x="212.9" y="45.7">8</text>
<text x="67.1" y="50.1" transform="rotate(-90 67.1 50.1)">11</text>
<text x="83.6" y="50.1" transform="rotate(-90 83.6 50.1)">11</text>
<text x="100.1" y="50.1" transform="rotate(-90 100.1 50.1)">11</text>
<text x="143" y="50.8">5</text>
<text x="155.7" y="48.3">7</text>
<text x="199.7" y="48.3">10</text>
<text x="26.1" y="77.5">T</text>
<text x="41.4" y="76.7">1</text>
<text x="77.2" y="77.6" transform="rotate(-90 77.2 77.6)">3</text>
<text x="26.1" y="80">S</text>
<text x="33.8" y="79.2">2</text>
<text x="41.4" y="81.8">3</text>
<text x="77.2" y="83.9" transform="rotate(-90 77.2 83.9)">1</text>
<text x="80.2" y="80">2</text>
<text x="99.4" y="80">12</text>
<text x="112.1" y="82.5">14</text>
<text x="10.4" y="85.9">B</text>
<text x="26.1" y="87.6">T</text>
<text x="33.8" y="89.4">5</text>
<text x="41.4" y="86.9">4</text>
<text x="99.4" y="85.1">13</text>
<text x="285.4" y="85.9">B</text>
<text x="26.1" y="90.2">S</text>
<text x="41.4" y="91.9">6</text>
<text x="183.7" y="92.7">5</text>
<text x="196.4" y="95.2">7</text>
<text x="241.5" y="95.2">1</text>
<text x="247.8" y="95.2">3</text>
<text x="252.2" y="95.2">2</text>
<text x="252.2" y="90.2">3</text>
<text x="264.9" y="92.7">1</text>
<text x="87.1" y="99.6">1</text>
<text x="183.7" y="97.8">6</text>
<text x="244.9" y="99.2" transform="rotate(-90 244.9 99.2)">2</text>
<text x="87.1" y="104.6">3</text>
<text x="94.8" y="102.1">2</text>
<text x="84.8" y="108.7" transform="rotate(-90 84.8 108.7)">3</text>
<text x="91" y="111.8">1</text>
<text x="84.8" y="116.3" transform="rotate(-90 84.8 116.3)">2</text>
<text x="230.7" y="125">1</text>
<text x="251" y="123.7">2</text>
<text x="258.6" y="121.2">3</text>
<text x="189.5" y="130.8">13</text>
<text x="223" y="127.5">2</text>
<text x="230.7" y="130">3</text>
<text x="258.6" y="126.2">1</text>
<text x="10.4" y="135.9">C</text>
<text x="176.8" y="133.3">14</text>
<text x="189.5" y="135.9">12</text>
<text x="285.4" y="135.9">C</text>
<text x="137.9" y="142.2">5</text>
<text x="170.3" y="143.5">2</text>
<text x="173.7" y="141.1" transform="rotate(-90 173.7 141.1)">1</text>
<text x="251" y="141.5">5</text>
<text x="258.6" y="138.9">4</text>
<text x="84.1" y="147.3">15</text>
<text x="84.1" y="144.8">16</text>
<text x="107.5" y="144.8">1</text>
<text x="107.5" y="147.3">2</text>
<text x="137.9" y="147.3">6</text>
<text x="150.6" y="144.8">7</text>
<text x="173.7" y="147.4" transform="rotate(-90 173.7 147.4)">3</text>
<text x="258.6" y="144">6</text>
<text x="84.1" y="154.9">13</text>
<text x="84.1" y="152.4">14</text>
<text x="107.5" y="152.4">3</text>
<text x="107.5" y="154.9">4</text>
<text x="84.1" y="160">12</text>
<text x="107.5" y="160">5</text>
<text x="84.1" y="167.6">10</text>
<text x="84.1" y="162.6">11</text>
<text x="107.5" y="162.6">6</text>
<text x="107.5" y="167.6">7</text>
<text x="84.6" y="170.2">9</text>
<text x="107.5" y="170.2">8</text>
<text x="142.5" y="170.9" transform="rotate(-90 142.5 170.9)">1</text>
<text x="150.6" y="174">8</text>
<text x="162.9" y="171.4">10</text>
<text x="142.5" y="178.5" transform="rotate(-90 142.5 178.5)">3</text>
<text x="145.6" y="175.8">2</text>
<text x="163.3" y="176.5">9</text>
<text x="10.4" y="185.9">D</text>
<text x="285.4" y="185.9">D</text>
<text x="35" y="199.9">1</text>
<text x="85" y="199.9">2</text>
<text x="135" y="199.9">3</text>
<text x="185" y="199.9">4</text>
<text x="235" y="199.9">5</text>
<text x="285" y="199.9">6</text>
</g>
<g font-size="1.8" fill="#008484">
<text x="14" y="14.3">+9V</text>
<text x="19.5" y="17.3">J1</text>
<text x="47.6" y="17.4">LM7805</text>
<text x="49.7" y="15.1">U1</text>
<text x="63.6" y="15.6">+5V</text>
<text x="275.3" y="17.4">+9V</text>
<text x="18.7" y="19.9">Coaxial connector 2.1mm</text>
<text x="46" y="21.2">VI</text>
<text x="53.1" y="21.2">VO</text>
<text x="123.2" y="18.1">+9V</text>
<text x="262.4" y="23.8">U2A</text>
<text x="275.7" y="21.1">D1</text>
<text x="275.8" y="23.7">LED</text>
<text x="51.4" y="25.4" transform="rotate(-90 51.4 25.4)">GND</text>
<text x="61" y="29.6">+9V</text>
<text x="120.2" y="26.3">R1</text>
<text x="214.7" y="25.7">+9V</text>
<text x="260.8" y="26.3">LM324N</text>
<text x="37.5" y="30.1">R2</text>
<text x="38.4" y="32.4">4.7k</text>
<text x="49" y="35.8">GND</text>
<text x="205.9" y="35">R6</text>
<text x="217.9" y="33.9">R3</text>
<text x="245.1" y="32.6">VCOM</text>
<text x="259.2" y="30.1">+</text>
<text x="13.4" y="39.6">GND</text>
<text x="27.2" y="41.3">47k</text>
<text x="28.8" y="39">R5</text>
<text x="67.9" y="42" transform="rotate(-90 67.9 42)">V+</text>
<text x="68.8" y="39">U3E</text>
<text x="69" y="41.6">LM324N</text>
<text x="84.5" y="42" transform="rotate(-90 84.5 42)">V+</text>
<text x="85.3" y="39">U2E</text>
<text x="85.5" y="41.6">LM324N</text>
<text x="101" y="42" transform="rotate(-90 101 42)">V+</text>
<text x="101.8" y="39">U4E</text>
<text x="102" y="41.6">LM324N</text>
<text x="118.6" y="38.8">470</text>
<text x="120.2" y="36.5">R4</text>
<text x="191.6" y="41.2">33k</text>
<text x="191.9" y="38.9">R9</text>
<text x="218.8" y="36.2">100k</text>
<text x="245.3" y="40.3">R7</text>
<text x="270.9" y="39">BC548</text>
<text x="273.2" y="36.5">Q1</text>
<text x="39.5" y="46.6">+</text>
<text x="72.6" y="46.7">C1</text>
<text x="89.1" y="46.7">C2</text>
<text x="105.6" y="46.7">C3</text>
<text x="121.4" y="47.1">VCOM</text>
<text x="132.8" y="44.1">R10</text>
<text x="133.7" y="46.4">100k</text>
<text x="174.9" y="43.9">R12</text>
<text x="175.1" y="46.2">470</text>
<text x="181.6" y="46.5">VCOM</text>
<text x="265.6" y="45.3">R8</text>
<text x="275.4" y="47.9">R13</text>
<text x="16.7" y="51.7">C5</text>
<text x="27.7" y="51.7">R14</text>
<text x="41.1" y="52.9">LM324N</text>
<text x="42.7" y="50.3">U3A</text>
<text x="54.1" y="48.4">VCOM</text>
<text x="69" y="49.2">100nF</text>
<text x="85.5" y="49.2">100nF</text>
<text x="102.1" y="49.2">100nF</text>
<text x="144.9" y="51.7">+</text>
<text x="161.5" y="52.9">D2</text>
<text x="165.8" y="52.9">1N4148</text>
<text x="202.1" y="49.1">+</text>
<text x="205.3" y="52.9">U3C</text>
<text x="220.3" y="51.7">100k</text>
<text x="220.6" y="49.2">R11</text>
<text x="274.9" y="50.2">10k</text>
<text x="15.7" y="54.3">10µF</text>
<text x="27.2" y="54">47k</text>
<text x="60.4" y="58.7">GND</text>
<text x="121.9" y="55.7">100nF</text>
<text x="123.3" y="58">C4</text>
<text x="146.5" y="58">LM324N</text>
<text x="148.1" y="55.4">U3B</text>
<text x="161.6" y="58.1">R15</text>
<text x="175.1" y="56.7">1µF</text>
<text x="176.2" y="54.4">C6</text>
<text x="188.7" y="54.2">R16</text>
<text x="189.6" y="56.6">470k</text>
<text x="203.6" y="55.4">LM324N</text>
<text x="278.8" y="59.9">GND</text>
<text x="31.2" y="65">GND</text>
<text x="156.9" y="65">GND</text>
<text x="162.4" y="60.6">2.2k</text>
<text x="179.7" y="65.7">GND</text>
<text x="187.8" y="63">VCOM</text>
<text x="22" y="71.9">J2</text>
<text x="36.2" y="71.2">SW1</text>
<text x="17.1" y="74.5">1/4 inch jack</text>
<text x="35.8" y="73.5">3PDT</text>
<text x="84.8" y="76.9">1µF</text>
<text x="85.2" y="74.5">C7</text>
<text x="103.3" y="76.5">LM324N</text>
<text x="104.9" y="74.2">U3D</text>
<text x="128.4" y="76.9">C8</text>
<text x="32.3" y="83.5">GND</text>
<text x="61.9" y="81.9">1µF</text>
<text x="62.4" y="79.6">C9</text>
<text x="68.7" y="79.5">A500k</text>
<text x="71.4" y="82.1">RV1</text>
<text x="101.7" y="80.9">+</text>
<text x="127.5" y="79.2">10µF</text>
<text x="53.1" y="89.8">R20</text>
<text x="84.6" y="88.3">100k</text>
<text x="86.1" y="86">R17</text>
<text x="173.6" y="88.6">R21</text>
<text x="191.4" y="86">R18</text>
<text x="260.8" y="89.8">LM324N</text>
<text x="262.4" y="87.3">U4A</text>
<text x="22" y="94.8">J3</text>
<text x="51.6" y="92.1">100k</text>
<text x="75.6" y="90.4">GND</text>
<text x="85" y="93.5">VCOM</text>
<text x="99.7" y="93.7">C10</text>
<text x="107.5" y="94.8">4.7k</text>
<text x="107.6" y="92.2">R19</text>
<text x="117.6" y="93.6">R22</text>
<text x="118.4" y="95.9">3.3k</text>
<text x="185.5" y="93.6">+</text>
<text x="206.6" y="93.6">4.7k</text>
<text x="206.7" y="91.1">R23</text>
<text x="230.8" y="91.1">R24</text>
<text x="230.9" y="93.6">10k</text>
<text x="238.3" y="93.6">RV2</text>
<text x="245" y="93.6">A500k</text>
<text x="254.1" y="91.1">+</text>
<text x="17.1" y="97.3">1/4 inch jack</text>
<text x="32.3" y="96.2">GND</text>
<text x="99.7" y="96.1">1µF</text>
<text x="195.4" y="100">R25</text>
<text x="208.5" y="99.9">D3</text>
<text x="219.4" y="100.1">D4</text>
<text x="56.6" y="104.4">GND</text>
<text x="97.7" y="102.5">SW2</text>
<text x="98.1" y="105.1">SPDT</text>
<text x="113.7" y="104.4">GND</text>
<text x="185.9" y="105.1">LM324N</text>
<text x="187.5" y="102.5">U4B</text>
<text x="194.3" y="102.3">4.7k</text>
<text x="203.9" y="102.4">1N4148</text>
<text x="219.9" y="102.4">1N4148</text>
<text x="254" y="104.9">100nF C11</text>
<text x="74.7" y="111.4">R26</text>
<text x="75.3" y="113.7">1k</text>
<text x="195.7" y="108.8">D5</text>
<text x="195.8" y="111.3">LED</text>
<text x="88.9" y="117.8">Q2</text>
<text x="198.8" y="119.6">GND</text>
<text x="224.8" y="119.4">SW4A</text>
<text x="233.7" y="118.5">+9V</text>
<text x="252.9" y="116.8">SPDT</text>
<text x="253.4" y="114.5">SW3</text>
<text x="271.1" y="114.6">+9V</text>
<text x="76.1" y="121.5">VCOM</text>
<text x="89.5" y="120.3">BF245C</text>
<text x="180" y="124.1">R28</text>
<text x="195.2" y="124.1">R29</text>
<text x="215.5" y="121.6">R30</text>
<text x="216.2" y="124.1">1k</text>
<text x="224.9" y="121.7">DPDT</text>
<text x="275.1" y="122.8">R27</text>
<text x="275.9" y="125.1">4.7k</text>
<text x="79.6" y="127.8">R31</text>
<text x="84.9" y="127.8">10k</text>
<text x="92.3" y="127.8">R32</text>
<text x="97.6" y="127.8">15k</text>
<text x="200.9" y="130.5">D6</text>
<text x="213.5" y="130.3">D7</text>
<text x="79.7" y="133">C12</text>
<text x="83.8" y="133">680pF</text>
<text x="129.3" y="133">R33</text>
<text x="143" y="136.4">U2B</text>
<text x="178.6" y="138">U4D</text>
<text x="188.1" y="136.8">+</text>
<text x="196.2" y="133">1N4148</text>
<text x="214.1" y="132.9">1N4148</text>
<text x="232.9" y="134.9">GND</text>
<text x="252.7" y="133.4">SW4B</text>
<text x="252.9" y="135.7">DPDT</text>
<text x="275.7" y="132.9">D8</text>
<text x="276.4" y="135.4">1N4148</text>
<text x="63.5" y="143.2">680pF</text>
<text x="64.4" y="140.6">C13</text>
<text x="108.9" y="140.6">+5V</text>
<text x="139.8" y="143.1">+</text>
<text x="141.4" y="138.7">LM324N</text>
<text x="176.9" y="140.5">LM324N</text>
<text x="197.8" y="138.1">R34</text>
<text x="275.7" y="141.8">D9</text>
<text x="51.7" y="144.3">R35</text>
<text x="56.9" y="144.3">15k</text>
<text x="86.9" y="148.2">LPF1-OUT</text>
<text x="86.9" y="145.7">LPF1-IN</text>
<text x="102.4" y="145.7">VCC</text>
<text x="102.6" y="148.2">REF</text>
<text x="120.1" y="147.1">C14</text>
<text x="120.3" y="149.4">47µF</text>
<text x="175.5" y="144.4">RV3</text>
<text x="176.5" y="147">500k</text>
<text x="195.1" y="147">R36</text>
<text x="276.4" y="144.3">1N4148</text>
<text x="51.7" y="150.7">R37</text>
<text x="56.9" y="150.7">10k</text>
<text x="61.8" y="150.7">R38</text>
<text x="67.1" y="150.7">10k</text>
<text x="86.9" y="155.8">LPF2-IN</text>
<text x="86.9" y="153.3">LPF2-OUT</text>
<text x="101" y="153.3">AGND</text>
<text x="101" y="155.8">DGND</text>
<text x="274.6" y="151.9">D10</text>
<text x="276.4" y="154.5">1N4148</text>
<text x="86.9" y="160.9">OP2-OUT</text>
<text x="100.2" y="160.9">CLK_O</text>
<text x="114.8" y="161.5">GND</text>
<text x="61.9" y="162.2">C15</text>
<text x="62.7" y="164.8">10nF</text>
<text x="73.3" y="164.8">C16</text>
<text x="78" y="164.8">10nF</text>
<text x="86.9" y="163.4">OP2-IN</text>
<text x="102.3" y="163.4">VCO</text>
<text x="154.1" y="167.9">LM324N</text>
<text x="155.7" y="165.6">U4C</text>
<text x="271.2" y="164.1">GND</text>
<text x="54.3" y="172.4">+5V</text>
<text x="86.9" y="168.5">OP1-IN</text>
<text x="86.9" y="171.1">OP1-OUT</text>
<text x="102.6" y="168.5">CC1</text>
<text x="102.6" y="171.1">CC0</text>
<text x="136.1" y="173.8">Q3</text>
<text x="161.4" y="172.3">+</text>
<text x="93.4" y="178.7">PT2399</text>
<text x="95.4" y="176.2">U5</text>
<text x="104.9" y="177.5">100nF</text>
<text x="106.9" y="174.9">C17</text>
<text x="122.2" y="174.9">C18</text>
<text x="122.7" y="177.5">100nF</text>
<text x="132.7" y="176.1">BC548</text>
<text x="47.2" y="183.7">100µF</text>
<text x="49.3" y="181.4">C19</text>
<text x="60.5" y="183.8">100nF</text>
<text x="62.5" y="181.3">C20</text>
<text x="110.9" y="188.2">GND</text>
<text x="143" y="186.3">R39</text>
<text x="143.7" y="188.6">1k</text>
<text x="53.8" y="193.3">GND</text>
<text x="138.9" y="197.1">GND</text>
</g>
<g font-size="1.8">
<text x="226.2" y="45.7">COMP_CV</text>
<text x="116.8" y="82.5">COMP_OUT</text>
<text x="245.1" y="90.2">REF</text>
<text x="209.8" y="138.4">REF</text>
<text x="155.2" y="144.8">REF</text>
</g>
<g font-size="1.8" fill="#0000c2">
<text x="81.3" y="96.5">2-&gt;1: GAIN</text>
<text x="90.2" y="107.9">2-&gt;3: COMPRESSEUR</text>
<text x="250.2" y="145.7">SW4 Retard</text>
<text x="250.2" y="147.8">1-&gt;2, 4-&gt;5: Court</text>
<text x="250.2" y="149.9">3-&gt;2, 6-&gt;5: Long</text>
<text x="16.5" y="153.8">Le circuit a une erreur. connecter</text>
<text x="16.5" y="155.9">R37 a l'autre pate de C15 pour</text>
<text x="16.5" y="158">connecter l'entree du filtre LPF2</text>
<text x="16.5" y="160">a la sortie de OP2</text>
</g>
</svg>
